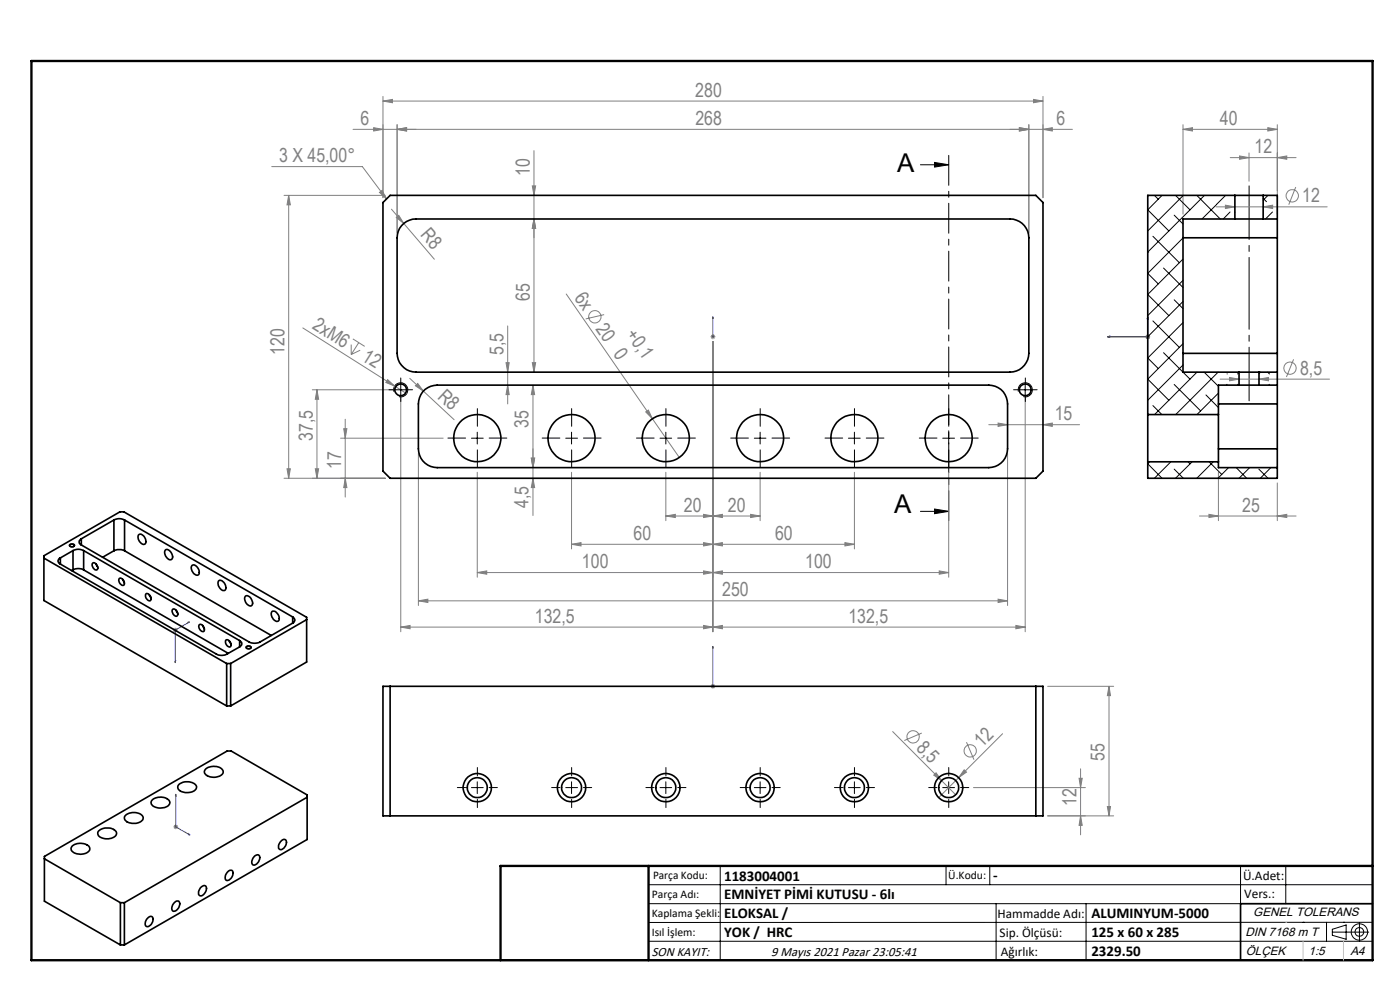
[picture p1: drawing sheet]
<svg xmlns="http://www.w3.org/2000/svg" width="297mm" height="210mm" viewBox="0 0 297 210" stroke-linecap="round" stroke-linejoin="round" font-family="sans-serif">
<g fill="none" stroke="#808080" stroke-width=".21">
<path d="M57.6 35.3h19.3l5.1 6.9M74.9 27.4h152.6M79.3 27.1l1.9 .3-1.9 .4zM81.2 21.4l2.1-.3v.7zM81.2 20.5v21.4M81.2 21.4h140.1M84.2 26.4v23.1M84.2 27.4l2.1-.3v.7zM112.9 39.4h.7l-.3 2zM113.3 32v46.9M216.3 27.1l2 .3-2 .4zM218.3 26.4v23.1"/>
<path d="M219.3 21.1l2 .3-2 .4zM221.3 20.5v21.4M221.3 27.4l1.9-.3v.7zM251 27.4l2-.3v.7zM251 27.4h20M251 26.4v19M261 33.4h14M263 33.1l2 .3-2 .4zM265 32.4v6M269 27.1l2 .3-2 .4zM271 33.4l2-.3v.7zM271 26.4v19"/>
<path d="M274.9 39.7l-1.5 3.7M60.3 41.4h21.4M61.2 41.4l.4 2.1h-.7zM61.2 41.4v60.1M80.5 40.8l.6-.4 .9 1.8zM83 44.4l2.7 3M84.1 46.1l.5-.4 1.1 1.7zM85.7 47.4l6.4 7.6M113.3 46.5l.3 1.9h-.7zM258 43.9h23.6M260 43.5l2 .4-2 .3zM268 43.9l2-.4v.7z"/>
<path d="M64.2 69.6l22.1 13.9M74.5 73.1v2.1M74.9 71.9l2.5 1.6M76.1 72.7l-1.6 2.5M76.4 74.3l-1.9 .9M107.4 76.9h.6l-.3 2zM107.7 69.1v16.6M112.9 76.9h.7l-.3 2zM120.1 62.4l18.3 26.4M128.2 66.7l-4 1M150.7 71.4h1.1M150.9 71.1l.7 .7"/>
<path d="M151.2 72.5v61.5M151.2 70.9v1.1M151.6 71.1l-.7 .7M243 71.4h1M243.1 71.1l.7 .7M243.5 70.9v1.1M243.8 71.1l-.7 .7M274.4 76.2l-1.5 3.8M60.9 99.4h.7l-.4 2.1zM66.3 82.7h17.7M66.9 99.4h.7l-.4 2.1zM67.2 82.7l.4 2h-.7z"/>
<path d="M67.2 82.7v18.8M72.2 92.9h21.8M72.9 90.9h.7l-.4 2zM73.2 88.9v16.5M82.2 80.5l1.5 1.4-1.9-.8zM85 83.7v50.3M86.9 80.2l2.9 2.8M88.1 81.8l.5-.5 1.2 1.7zM88.8 96.2v32.2M89.8 83l6.5 6M107.7 81.7l.3 2h-.6zM112.7 97.2h.7l-.3 2z"/>
<path d="M113.1 81.7l.3 2h-.7zM113.1 81.7v27.7M137 87.4l.5-.4 .9 1.8zM138.4 88.8l5.7 8.2M209.8 90.1h19.2M211.7 89.7l2 .4-2 .3zM213.7 96.2v32.2M217.5 83.7v50.3M221.3 90.1l1.9-.4v.7zM258.8 80.4h23.2M260.8 80.1l2.1 .3-2.1 .4zM267.1 80.4l2-.3v.7z"/>
<path d="M60.3 101.5h21.4M73.2 101.5l.4 1.9h-.7zM101.2 100.2v22.2M113.1 101.5l.3 1.9h-.7zM121.2 115.5l2.1-.4v.7zM121.2 100.2v16.2M141.3 109.5l2-.4v.7zM141.3 100.2v10.2M149.3 109.1l1.9 .4-1.9 .3zM149.3 115.1l1.9 .4-1.9 .3zM151.2 109.5l2-.4v.7zM151.2 115.5l2-.4v.7z"/>
<path d="M159.2 109.1l2.1 .4-2.1 .3zM161.3 100.2v10.2M161.3 109.5h-20M179.2 115.1l2.1 .4-2.1 .3zM181.3 100.2v16.2M181.3 115.5h-60.1M201.3 100.2v22.2M254.5 109.5h20.5M256.5 109.1l2 .4-2 .3zM258.5 100.2v10.2M271 109.5l2-.4v.7zM271 102.4v8"/>
<path d="M36.7 133.7h1M36.8 133.3l.7 .7M37.2 133.2v1M37.5 133.3l-.7 .7M85 133l2-.3v.7zM85 133h132.5M88.8 127.5l2-.4v.7zM88.8 127.5h124.9M101.2 121.5l2.1-.4v.7zM149.3 132.7l1.9 .3-1.9 .4zM149.3 121.1l1.9 .4-1.9 .3zM151.2 133l2-.3v.7z"/>
<path d="M151.2 121.5l2-.4v.7zM199.2 121.1l2.1 .4-2.1 .3zM201.3 121.5h-100.1M211.7 127.1l2 .4-2 .3zM215.5 132.7l2 .3-2 .4zM150.7 145.6h1.1M150.9 145.2l.7 .7M151.2 145.1v1M151.6 145.2l-.7 .7M189.4 155.2l10.3 10.4M195.5 155.5l-3.7 1.6M205 157.4l1.6 3.7"/>
<path d="M212.7 155.6l-13.6 13.6M222.2 145.6h14.1M235.3 145.6v27.5M235.3 145.6l.3 2h-.7zM36.8 175.4h1M36.9 175l.7 .7M37.3 174.9v1M37.6 175l-.7 .7M198.1 164.4l.5-.5 1.1 1.7zM199.7 165.6l3 3M204.5 163.3l.5 .5-1.6 1.2zM206.5 167.1h23.8"/>
<path d="M228.9 165.1h.7l-.4 2zM229.2 173.1l.4 2h-.7zM229.2 163.1v14M234.9 171.1h.7l-.3 2zM236.3 173.1h-14.1"/>
<circle cx="274.1" cy="41.5" r="1.31"/>
<circle cx="126.2" cy="67.2" r="1.3"/>
<circle cx="273.7" cy="78.1" r="1.31"/>
<circle cx="193.7" cy="156.3" r="1.3"/>
<circle cx="205.8" cy="159.3" r="1.3"/>
</g>
<g fill="none" stroke="#000" stroke-width=".21">
<path d="M195.3 35h6M198.3 34.5l3 .5-3 .4zM83.5 83.1a1.5 1.5 0 0 1 1.3-1.9 1.5 1.5 0 0 1 1.7 1.6 1.5 1.5 0 0 1-1.9 1.3M83.7 82.7h2.6M85 81.4v2.6M100 92.9h2.5M101.2 91.7v2.5M120 92.9h2.5M121.2 91.7v2.5M140 92.9h2.5M141.3 91.7v2.5M160 92.9h2.5"/>
<path d="M161.3 91.7v2.5M180 92.9h2.5M181.3 91.7v2.5M200 92.9h2.5M201.3 91.7v2.5M216 83.1a1.5 1.5 0 0 1 1.4-1.9 1.5 1.5 0 0 1 1.6 1.6 1.5 1.5 0 0 1-1.9 1.3M216.3 82.7h2.5M217.5 81.4v2.6M14.7 115.6a.67 .67 0 0 1 1.1 .2 .67 .67 0 0 1-1.1-.2zM195.3 108.5h6M198.3 108l3 .5-3 .5zM52.2 137.1a.61 .61 0 0 1 .7-.2 .61 .61 0 0 1 .4 .6 .65 .65 0 0 1-.6 .2 .65 .65 0 0 1-.5-.5z"/>
<path d="M100 167.1h2.5M101.2 165.8v2.5M120 167.1h2.5M121.2 165.8v2.5M140 167.1h2.5M141.3 165.8v2.5M160 167.1h2.5M161.3 165.8v2.5M180 167.1h2.5M181.3 165.8v2.5M200 167.1h2.5M201.3 165.8v2.5"/>
<path d="M137.6 187.7h153.6M137.6 191.7h153.6M137.6 199.7h153.6M152.8 183.7v20M200.7 183.7v4M210 183.7v4M211.3 191.7v12M230.4 191.7v12M263.2 183.7v20M272.8 183.7v8M276.4 195.6h.1M281.4 195.6v4.1"/>
<path d="M282.6 197.7h7.8M282.6 197.1l3-.9v3l-3-.8zM285 195.6h.1M288.4 195.8v3.8M291.2 195.6l-153.6 .1"/>
<circle cx="288.4" cy="197.7" r="1.74"/>
<circle cx="288.4" cy="197.7" r=".93"/>
</g>
<g fill="none" stroke="#00f" stroke-width=".21">
<path d="M151.2 67.2v.4v-.4M151.2 71.3v.2zM151.2 71.4h.1M151.2 67.2v4.2M235 71.4l.4-.1v.2zM243.5 67.2l.1 .4h-.2zM243.5 67.2v4.2h-8.5M39.9 132l.3-.1-.3 .3zM40.2 131.9l-3 1.8v6.9M151.2 137.1v.4v-.4M151.2 137.1v8.5M37.1 140.3l.2-.1-.1 .4z"/>
<path d="M151.2 145.5v.2zM151.2 145.6h.1M37.3 168.5l.1 .4-.2-.1zM37.3 168.5v6.9l3 1.7M40 176.9l.3 .2h-.3z"/>
</g>
<path d="M265 85v-45.6" fill="none" stroke="#000" stroke-width=".21" stroke-dasharray="15.2 1.3 1.3 1.3" stroke-dashoffset="3.9"/>
<g fill="none" stroke="#000" stroke-width=".21" stroke-dasharray="15.2 1.3 1.3 1.3">
<path d="M83.8 82.7h-1.3M85 83.9v1.3M85 81.4v-1.2M86.3 82.7h1.2M98.8 92.9h-3.8M101.3 95.4v3.8M101.3 90.4v-3.7M103.8 92.9h3.7M118.8 92.9h-3.8M121.3 95.4v3.8M121.3 90.4v-3.7M123.8 92.9h3.7"/>
<path d="M138.8 92.9h-3.8M141.3 95.4v3.8M141.3 90.4v-3.7M143.8 92.9h3.7M158.8 92.9h-3.8M161.3 95.4v3.8M161.3 90.4v-3.7M163.8 92.9h3.7M178.8 92.9h-3.8M181.3 95.4v3.8M181.3 90.4v-3.7M183.8 92.9h3.7"/>
<path d="M198.8 92.9h-3.8M201.3 95.4v3.8M201.3 90.4v-3.7M203.8 92.9h3.7M216.3 82.7h-1.3M217.5 83.9v1.3M217.5 81.4v-1.2M218.8 82.7h1.2M98.8 167.1h-1.8M101.3 164.6v-1.8M101.3 169.6v1.7M103.8 167.1h1.7"/>
<path d="M118.8 167.1h-1.8M121.3 164.6v-1.8M121.3 169.6v1.7M123.8 167.1h1.7M138.8 167.1h-1.8M141.3 164.6v-1.8M141.3 169.6v1.7M143.8 167.1h1.7M158.8 167.1h-1.8M161.3 164.6v-1.8M161.3 169.6v1.7M163.8 167.1h1.7"/>
<path d="M178.8 167.1h-1.8M181.3 164.6v-1.8M181.3 169.6v1.7M183.8 167.1h1.7M198.8 167.1h-1.8M201.3 164.6v-1.8M201.3 169.6v1.7M203.8 167.1h1.7"/>
</g>
<path d="M201.3 110.5v-77.6" fill="none" stroke="#000" stroke-width=".21" stroke-dasharray="6.3 1.3 1.3 1.3"/>
<path d="M291.2 191.7h-28v12M106.2 203.7h185" fill="none" stroke="#000" stroke-width=".35"/>
<path d="M6.7 12.9h284.5v190.8h-284.5zM137.6 183.7v20M291.2 183.7h-185v20" fill="none" stroke="#000" stroke-width=".5"/>
<path d="M272.8 195.6h.1M276.4 199.7v4M285 199.7v4" fill="none" stroke="#c0c0c0" stroke-width=".21"/>
<path d="M198.3 108l3 .5-3 .5zM198.3 34.5l3 .5-3 .4z" fill="#000"/>
<g fill="#00f">
<path d="M151.2 67.2v.4zM151.2 71.3v.2z"/>
<path d="M151.2 145.5v.2zM151.2 137.1v.4z"/>
<path d="M40 176.9l.3 .2h-.3zM37.3 168.5l.1 .4-.2-.1zM39.9 132v.2l.3-.3zM37.1 140.3l.1 .3 .1-.4z"/>
<path d="M243.5 67.2l.1 .4h-.2zM235 71.4l.4-.1v.2zM243.5 67.2l.1 .4h-.2zM235 71.4l.4-.1v.2z"/>
</g>
<g fill="#808080">
<path d="M137 87.4l.5-.4 .9 1.8z"/>
<path d="M198.1 164.4l.5-.5 1.1 1.7z"/>
<path d="M82.2 80.5l1.5 1.4-1.9-.8z"/>
<path d="M204.5 163.3l.5 .5-1.6 1.2z"/>
<path d="M84.1 46.1l.5-.4 1.1 1.7z"/>
<path d="M88.1 81.8l.5-.5 1.2 1.7z"/>
<path d="M85 133l2-.3v.7zM149.3 132.7l1.9 .3-1.9 .4zM151.2 133l2-.3v.7zM215.5 132.7l2 .3-2 .4zM80.5 40.8l.6-.4 .9 1.8z"/>
<path d="M260 43.5l2 .4-2 .3zM268 43.9l2-.4v.7z"/>
<path d="M88.8 127.5l2-.4v.7zM211.7 127.1l2 .4-2 .3zM84.2 27.4l2.1-.3v.7zM216.3 27.1l2 .3-2 .4zM151.2 109.5l2-.4v.7zM159.2 109.1l2.1 .4-2.1 .3zM151.2 115.5l2-.4v.7zM179.2 115.1l2.1 .4-2.1 .3zM151.2 121.5l2-.4v.7zM199.2 121.1l2.1 .4-2.1 .3zM81.2 21.4l2.1-.3v.7zM219.3 21.1l2 .3-2 .4z"/>
<path d="M211.7 89.7l2 .4-2 .3zM221.3 90.1l1.9-.4v.7zM216.3 27.1l2 .3-2 .4zM221.3 27.4l1.9-.3v.7z"/>
<path d="M84.2 27.4l2.1-.3v.7zM79.3 27.1l1.9 .3-1.9 .4zM149.3 109.1l1.9 .4-1.9 .3zM141.3 109.5l2-.4v.7zM149.3 115.1l1.9 .4-1.9 .3zM121.2 115.5l2.1-.4v.7zM149.3 121.1l1.9 .4-1.9 .3zM101.2 121.5l2.1-.4v.7zM271 109.5l2-.4v.7zM256.5 109.1l2 .4-2 .3zM269 27.1l2 .3-2 .4zM251 27.4l2-.3v.7zM271 33.4l2-.3v.7zM263 33.1l2 .3-2 .4zM267.1 80.4l2-.3v.7zM260.8 80.1l2.1 .3-2.1 .4z"/>
<path d="M229.2 173.1l.4 2h-.7zM228.9 165.1h.7l-.4 2z"/>
<path d="M112.7 97.2h.7l-.3 2zM113.1 81.7l.3 2h-.7zM113.3 46.5l.3 1.9h-.7zM112.9 39.4h.7l-.3 2zM107.7 81.7l.3 2h-.6zM107.4 76.9h.6l-.3 2zM60.9 99.4h.7l-.4 2.1zM61.2 41.4l.4 2.1h-.7z"/>
<path d="M235.3 145.6l.3 2h-.7zM234.9 171.1h.7l-.3 2z"/>
<path d="M112.7 97.2h.7l-.3 2zM113.1 101.5l.3 1.9h-.7zM113.3 46.5l.3 1.9h-.7zM112.9 76.9h.7l-.3 2zM67.2 82.7l.4 2h-.7zM66.9 99.4h.7l-.4 2.1zM72.9 90.9h.7l-.4 2zM73.2 101.5l.4 1.9h-.7z"/>
</g>
<g fill="none" stroke="#000" stroke-width=".35">
<path d="M82.8 41.4h136.9l1.6 1.6v56.9l-1.6 1.6h-136.9l-1.6-1.6v-56.9zM85.2 47.9a4 4 0 0 1 3.1-1.4h125.9a4 4 0 0 1 4.1 3.9v24.6a4.1 4.1 0 0 1-4.1 3.9h-125.9a4.1 4.1 0 0 1-4.1-3.9v-24.6a4 4 0 0 1 1-2.5zM251 50.4h20M262 46.5h6M262 41.4h6M262 46.5h-11v32.4h11.9M262 41.4h-18.5v46.5M262 41.4v5.1M268 46.5h3M268 41.4h3v5.1M268 41.4v5.1M271 46.5v3.9"/>
<path d="M271 50.4v24.6M251 75h20M262.9 78.9h4.2M262.9 78.9v2.8M267.1 78.9h3.9M267.1 78.9v2.8M271 75v3.9M271 78.9v2.8M89.7 83.1a4.2 4.2 0 0 1 3-1.4h117.1a3.9 3.9 0 0 1 3.9 4v9.5a4 4 0 0 1-3.9 4h-117.1a4 4 0 0 1-3.9-4v-9.5a4.4 4.4 0 0 1 .9-2.6zM243.5 87.9v10.1M243.5 98v3.5h27.5v-2.3M243.5 98h15"/>
<path d="M243.5 87.9h15M258.5 87.9v10.1M258.5 98v1.2h12.5M258.5 95.2h12.5M258.5 85.7h12.5M262.9 81.7h4.2M262.9 81.7h-4.4v6.2M267.1 81.7h3.9M271 95.2v4M271 81.7v4M271 85.7v9.5M9.3 118.4l38.8 22.3"/>
<path d="M12.8 118.3a.68 .68 0 0 0-.5 .7 .68 .68 0 0 0 .5 .7M12.8 119.7l33.1 19a2.37 2.37 0 0 0 2.3 0l2.6-1.5M12.8 118.3v1.4M14.8 115.6a.6 .6 0 0 1 1 .1 .55 .55 0 0 1-.6 .3 .55 .55 0 0 1-.4-.4zM15.5 116.8a2.37 2.37 0 0 1 2.2 0M15.5 116.8l-2.7 1.5M15.5 116.8v4.1M17.3 114.3a.69 .69 0 0 0-.5 .6 .69 .69 0 0 0 .5 .7M17.3 115.6l35.6 20.6a2.67 2.67 0 0 0 2.2 0l7-4M17.3 114.3v1.3M17.7 116.8l33.1 19.1M17.7 116.8v4.1"/>
<path d="M19.7 119.4a.92 .92 0 0 1 .9 .5 .92 .92 0 0 1-.1 1 .99 .99 0 0 1-.8-1.5zM20.4 119.6l.3 .6M24.2 110.3a2.37 2.37 0 0 1 2.2 0M24.2 116.8a2.67 2.67 0 0 1 2.2 0M24.2 110.3l-6.9 4M24.2 116.8l-2.4 1.4M24.2 110.3v6.5M26.4 110.3v6.5M26.4 110.3l35.7 20.6M26.4 116.8l31.1 18M29.5 113.4a1.31 1.31 0 0 1 1.5 1.5 .59 .59 0 0 1-.5 .6 .59 .59 0 0 1-.7-.4 1.4 1.4 0 0 1-.3-1.7zM35.1 116.7a1.33 1.33 0 0 1 1.5 1.4 .59 .59 0 0 1-.4 .7 .59 .59 0 0 1-.7-.4 1.44 1.44 0 0 1-.4-1.7z"/>
<path d="M40.7 119.9a1.29 1.29 0 0 1 1.6 1.5 .59 .59 0 0 1-.5 .6 .59 .59 0 0 1-.7-.3 1.45 1.45 0 0 1-.4-1.8zM15.5 120.9a2.37 2.37 0 0 1 2.2 0M15.5 120.9l-.3 .1M17.7 120.9l30.7 17.7M25.3 122.7a.94 .94 0 0 1 .9 .5 .94 .94 0 0 1 0 1 1.05 1.05 0 0 1-.9-1.5zM26 122.9l.4 .6M31 126a.94 .94 0 0 1 .9 .4 .94 .94 0 0 1-.1 1.1 1.08 1.08 0 0 1-.8-1.5zM31.7 126.1l.3 .6M36.6 129.3a.89 .89 0 0 1 .9 .2 .89 .89 0 0 1 .2 .9 .58 .58 0 0 1-.6 .3 .58 .58 0 0 1-.4-.6l-.2-.4zM37.3 129.4l.4 .6M42.3 132.5a.94 .94 0 0 1 .9 .5 .94 .94 0 0 1-.1 1 1.08 1.08 0 0 1-.8-1.5zM43 132.7l.3 .6"/>
<path d="M46.3 123.3a.97 .97 0 0 1 1.5 .8 .76 .76 0 0 1-.4 1.2 1.62 1.62 0 0 1-1.1-2zM47.9 135.8a.91 .91 0 0 1 .9 .4 .91 .91 0 0 1 0 1 1.03 1.03 0 0 1-.9-1.4zM48.6 136l.4 .6M50.8 135.9a.72 .72 0 0 1 .5 .7 .72 .72 0 0 1-.5 .6M50.8 135.9v1.3M52.1 126.5a1.26 1.26 0 0 1 1.5 1.2 .62 .62 0 0 1-.3 .8 .62 .62 0 0 1-.8-.3 1.45 1.45 0 0 1-.4-1.7zM52.4 137.2a.48 .48 0 0 1 .5-.2 .48 .48 0 0 1 .3 .5 .53 .53 0 0 1-.5 .1 .53 .53 0 0 1-.4-.4zM57.7 129.7a1.38 1.38 0 0 1 1.3 2.1 1.47 1.47 0 0 1-1.3-2.1zM62.1 130.9a.69 .69 0 0 1 .5 .6 .69 .69 0 0 1-.5 .7M62.1 130.9v1.3M65.1 131.4l-16.2 9.3M48.1 149.7h.8"/>
<path d="M48.1 140.7v9M48.1 140.7h.8M48.1 149.7l-38.8-22.3v-9.5l16.1-9.3h.9l38.8 22.3v9.5l-16.2 9.3M48.9 140.7v9M81.2 145.6h140.1v27.5h-140.1zM82.8 145.6v27.5M219.7 145.6v27.5M15.4 179.4a2.69 2.69 0 0 1 3.6 .4 1.23 1.23 0 0 1-1.3 1.3 2.24 2.24 0 0 1-2.6-.9v-.4zM20.9 176.3a2.7 2.7 0 0 1 3.8 .3 1.24 1.24 0 0 1-1.3 1.3 2.2 2.2 0 0 1-2.7-1zM26.5 173.1a2.55 2.55 0 0 1 3.9 .3 1.67 1.67 0 0 1-2.1 1.3 1.59 1.59 0 0 1-1.9-1.3zM32.2 169.7a2.57 2.57 0 0 1 3.8 .3 1.19 1.19 0 0 1-1.4 1.3 2.1 2.1 0 0 1-2.6-1.1zM38 166.4a2.64 2.64 0 0 1 3.7 .4 1.66 1.66 0 0 1-2.1 1.3 1.59 1.59 0 0 1-1.9-1.2z"/>
<path d="M43.6 163.1a2.77 2.77 0 0 1 3.7 .3 1.11 1.11 0 0 1-1.2 1.4 2.24 2.24 0 0 1-2.7-1zM59.7 178.4a.63 .63 0 0 1 .9-.3 .63 .63 0 0 1 .1 1 1.22 1.22 0 0 1-1.4 1 1.29 1.29 0 0 1 .4-1.7zM65.2 169.1l-38.8 22.4M9.4 182.2l16.1 9.3M25.5 191.5h.9M25.5 191.5v8.9M26.4 191.5v8.9M31.4 194.7a.63 .63 0 0 1 .9-.2 .63 .63 0 0 1 .1 .9 1.06 1.06 0 0 1-1.5 .9 1.6 1.6 0 0 1 .5-1.6zM37 191.4a.63 .63 0 0 1 .9-.2 .63 .63 0 0 1 .2 .9 1.24 1.24 0 0 1-1.5 1.1 1.44 1.44 0 0 1 .4-1.8zM42.7 188.2a.64 .64 0 0 1 .9-.3 .64 .64 0 0 1 .1 1 1.22 1.22 0 0 1-1.4 1 1.34 1.34 0 0 1 .4-1.7zM48.3 184.9a.63 .63 0 0 1 .9-.2 .63 .63 0 0 1 .2 .9 1.28 1.28 0 0 1-1.5 1.1 1.44 1.44 0 0 1 .4-1.8zM54 181.6a.64 .64 0 0 1 .9-.2 .64 .64 0 0 1 .2 .9 1.23 1.23 0 0 1-1.5 1.1 1.44 1.44 0 0 1 .4-1.8z"/>
<path d="M25.5 200.4l-16.1-9.2v-9.5l38.8-22.4h.8l16.2 9.3v9.5l-38.8 22.3M25.5 200.4h.9"/>
<circle cx="85" cy="82.7" r="1.24"/>
<circle cx="101.2" cy="92.9" r="5"/>
<circle cx="121.2" cy="92.9" r="5"/>
<circle cx="141.2" cy="93" r="5"/>
<circle cx="161.2" cy="93" r="5"/>
<circle cx="181.2" cy="93" r="5"/>
<circle cx="201.2" cy="93" r="5"/>
<circle cx="217.5" cy="82.7" r="1.24"/>
<circle cx="101.3" cy="167.1" r="2.12"/>
<circle cx="101.3" cy="167.1" r="2.99"/>
<circle cx="121.3" cy="167.1" r="2.12"/>
<circle cx="121.3" cy="167.1" r="2.99"/>
<circle cx="141.2" cy="167.1" r="3"/>
<circle cx="141.3" cy="167.1" r="2.12"/>
<circle cx="161.3" cy="167.1" r="3"/>
<circle cx="161.3" cy="167.1" r="2.11"/>
<circle cx="181.3" cy="167.1" r="3"/>
<circle cx="181.3" cy="167.1" r="2.11"/>
<circle cx="201.3" cy="167.1" r="3"/>
<circle cx="201.3" cy="167.1" r="2.11"/>
</g>
<g fill="none" stroke="#000" stroke-width=".21">
<path d="M243.5 53.5h.1M244.6 50.1l5.6 5.6M244.9 41.4l.8 .9M246.5 41.4l-3 3.1 4.5 4.5M246.8 56.9l4.2 4.1M249.1 45.6l1.9 1.9M249.4 41.4l3 3.1M251 50.5l-7.5 7.5 2.2 2.2M251 55l-7.5 7.5 4.5 4.4M251 59.5l-7.5 7.4M251 41.4l-7.5 7.6M253.9 41.4l5 5.1"/>
<path d="M255.5 41.4l-12 12.1M258 43.5l-3 3M260 41.4l-1.9 2M260.9 45l-1.4 1.5M261.9 45h.1M268 42.1l.7 .7M269 41.4l-1 1.1M269.9 45l-1.4 1.5M243.5 71.4h.1M244.6 68.1l5.6 5.6M246.8 74.8l5.6 5.6M249.1 63.6l1.9 1.9"/>
<path d="M251 64l-7.5 7.4M251 68.4l-7.5 7.5 2.2 2.3M251 72.9l-7.5 7.5 4.5 4.5M251 77.4l-7.5 7.5M253.9 78.9l-9 9M255.4 78.9l3.1 3M258.4 78.9l-9 9M260.3 79.3h.1M262.9 79l-.4 .3M267.4 78.9l-.3 .4M268.9 78.9l.4 .4M243.9 98l-.4 .4 3 3.1"/>
<path d="M244.6 86l1.9 1.9M248.4 98l-3.5 3.5M249.1 99.5l1.9 2M249.1 81.6l5.6 5.6M252 98l.4 .4M252.9 98l-3.5 3.5M255.8 83.8l2.7 2.7M256.5 98l2.7 2.6M257.4 98l-3.5 3.5M258.5 83.4l-4.6 4.5M258.5 87.9h-.1M260.3 81.5l-.1 .2"/>
<path d="M260.6 99.2l-2.2 2.3M262.3 99.2l2.2 2.3M262.5 81.5l.2 .2M265.1 99.2l-2.2 2.3M267.1 99.5l1.9 2M267.1 81.6l.1 .1M269.3 81.5l-.2 .2M269.6 99.2l-2.2 2.3"/>
</g>
<g font-size="5.5">
<text x="190.3" y="36.6">A</text>
<text x="189.7" y="108.7">A</text>
</g>
<g font-size="4.1" fill="#808080">
<text x="147.5" y="20.5">280</text>
<text x="76.5" y="26.5">6</text>
<text x="147.5" y="26.5">268</text>
<text x="224.1" y="26.5">6</text>
<text x="258.8" y="26.5">40</text>
<text x="59.2" y="34.4">3 X 45,00°</text>
<text x="266.2" y="32.5">12</text>
<text x="112.4" y="37.2" transform="rotate(-90 112.4 37.2)">10</text>
<text x="276.3" y="42.9">12</text>
<text x="89" y="49.9" transform="rotate(49 89 49.9)">R8</text>
<text x="112.4" y="63.8" transform="rotate(-90 112.4 63.8)">65</text>
<text x="121.7" y="63.2" transform="rotate(55 121.7 63.2)">6x</text>
<text x="66.1" y="69.6" transform="rotate(32 66.1 69.6)">2xM6</text>
<text x="126.3" y="69.7" transform="rotate(55 126.3 69.7)">20 0</text>
<text x="132.7" y="70.9" transform="rotate(55 132.7 70.9)">+0,1</text>
<text x="60.3" y="75.3" transform="rotate(-90 60.3 75.3)">120</text>
<text x="76.6" y="76.3" transform="rotate(32 76.6 76.3)">12</text>
<text x="106.8" y="75.4" transform="rotate(-90 106.8 75.4)">5,5</text>
<text x="275.8" y="79.5">8,5</text>
<text x="92.7" y="84.3" transform="rotate(43 92.7 84.3)">R8</text>
<text x="223.7" y="89.2">15</text>
<text x="66.3" y="93.5" transform="rotate(-90 66.3 93.5)">37,5</text>
<text x="112.1" y="90.8" transform="rotate(-90 112.1 90.8)">35</text>
<text x="72.3" y="99.4" transform="rotate(-90 72.3 99.4)">17</text>
<text x="112.1" y="107.8" transform="rotate(-90 112.1 107.8)">4,5</text>
<text x="145.1" y="108.5">20</text>
<text x="154.4" y="108.5">20</text>
<text x="263.5" y="108.5">25</text>
<text x="134.4" y="114.5">60</text>
<text x="164.4" y="114.5">60</text>
<text x="123.5" y="120.5">100</text>
<text x="170.8" y="120.5">100</text>
<text x="153.2" y="126.5">250</text>
<text x="113.5" y="132.1">132,5</text>
<text x="180" y="132.1">132,5</text>
<text x="194.2" y="158.8" transform="rotate(45 194.2 158.8)">8,5</text>
<text x="208.3" y="158.8" transform="rotate(-45 208.3 158.8)">12</text>
<text x="234.3" y="161.4" transform="rotate(-90 234.3 161.4)">55</text>
<text x="228.3" y="170.9" transform="rotate(-90 228.3 170.9)">12</text>
</g>
<g font-size="3.2">
<text x="153.6" y="186.8">1183004001</text>
<text x="153.6" y="190.8">EMNİYET PİMİ KUTUSU - 6lı</text>
<text x="210.7" y="186.6">-</text>
<text x="153.6" y="194.8">ELOKSAL /</text>
<text x="231.5" y="194.8">ALUMINYUM-5000</text>
<text x="153.6" y="198.8">YOK / HRC</text>
<text x="231.5" y="198.7">125 x 60 x 285</text>
<text x="231.5" y="202.8">2329.50</text>
</g>
<g font-size="2.8">
<text x="263.7" y="186.7">Ü.Adet:</text>
<text x="263.9" y="190.5">Vers.:</text>
<text x="211.6" y="194.8">Hammadde Adı:</text>
<text x="138.3" y="202.8">SON KAYIT:</text>
<text x="163.6" y="202.8">9 Mayıs 2021 Pazar 23:05:41</text>
<text x="212.1" y="198.7">Sip. Ölçüsü:</text>
<text x="212.3" y="202.7">Ağırlık:</text>
</g>
<g font-size="2.6">
<text x="265.9" y="194.4">GENEL TOLERANS</text>
<text x="264.2" y="198.5">DIN 7168 m T</text>
<text x="264.3" y="202.6">ÖLÇEK</text>
<text x="277.6" y="202.6">1:5</text>
<text x="286.5" y="202.6">A4</text>
</g>
<g font-size="2.5">
<text x="138.3" y="190.5">Parça Adı:</text>
<text x="138.5" y="186.5">Parça Kodu:</text>
<text x="201.2" y="186.5">Ü.Kodu:</text>
<text x="138.3" y="194.5">Kaplama Şekli:</text>
<text x="138.3" y="198.6">Isıl İşlem:</text>
</g>
</svg>
